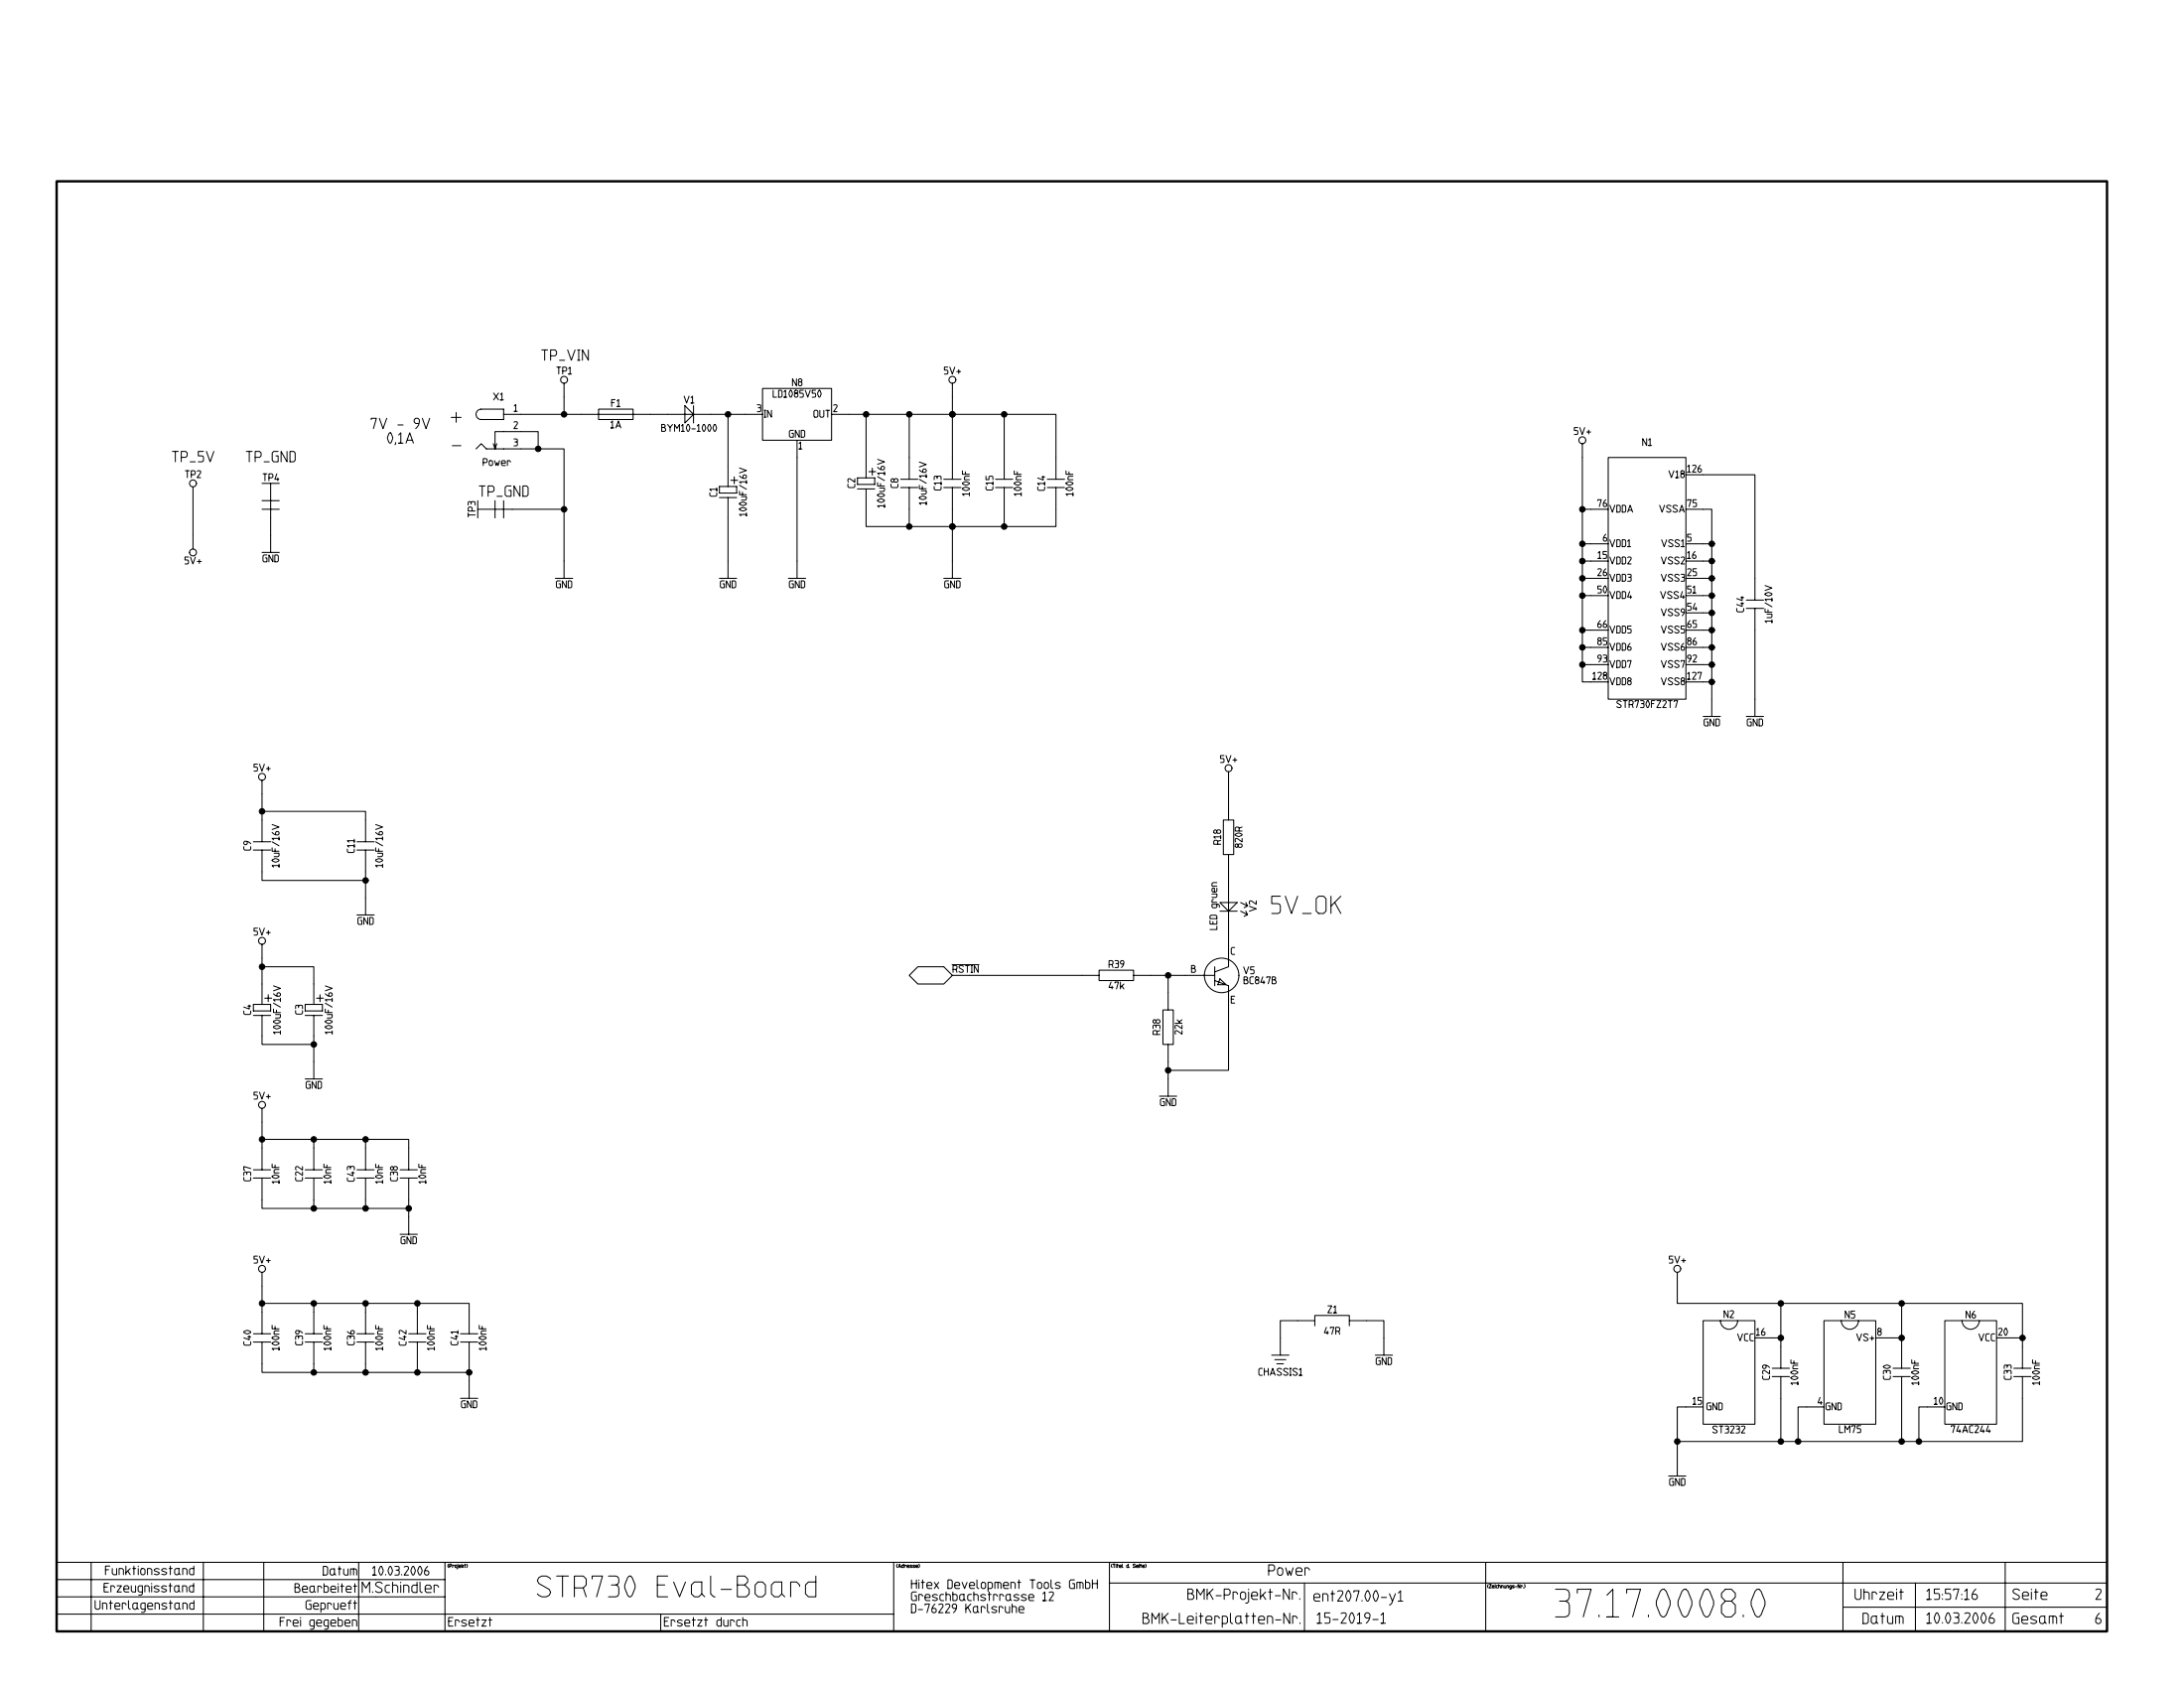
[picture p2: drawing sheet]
<svg xmlns="http://www.w3.org/2000/svg" width="279mm" height="216mm" viewBox="0 0 279 216" stroke-linecap="round" stroke-linejoin="round" font-family="sans-serif">
<g fill="none" stroke="#000" stroke-width=".13">
<path d="M60.9 57.4l.7-.7 .6 .7h10v16.6M61.1 52.5l.5-.2h2.8v1.4h-2.8a.66 .66 0 0 1-.6-.5 .66 .66 0 0 1 .1-.7zM63.1 56.7l.2 .7M63.3 57.4v-2.2h5.5v2.2M63.5 56.7l-.2 .7M64.4 53h33.2M72.2 49v4M76.6 52.3h4.4v1.4h-4.4zM87.6 51.9l1.1 1.1-1.1 1.1zM88.7 51.9v2.2M93.1 53v9.2M97.6 49.7h8.8v6.6h-8.8z"/>
<path d="M102 56.3v17.7M106.4 53h28.7v8.3M110.8 53v8.1M111.6 59.9v.9M116.3 53v8.3M121.8 49v12.3M128.5 53v8.3M202.4 56.7v30.5h3.3M205.7 58.5h10v30.9h-10zM24.7 62.3v7.9M33.5 65.1h2.2M33.5 70.7h2.2"/>
<path d="M33.5 64h2.2M33.5 61.8h2.2M34.6 61.8v8.9M61.1 65.1h11.1M61.1 64v2.2M63.3 64v2.2M64.4 64v2.2M71.1 74h2.2M92 74h2.2M92 63.6h2.2M92 62.2h2.2v.9h-2.2zM93.1 63.6v10.4"/>
<path d="M93.5 61.4h.9M93.9 61v.9M100.9 74h2.2M109.7 62.5h2.2M109.7 61.1h2.2v.9h-2.2zM111.2 60.3h.8M115.2 62.4h2.2M115.2 61.3h2.2M116.3 62.4v4.9M120.7 62.4h2.2M120.7 61.3h2.2M120.7 74h2.2"/>
<path d="M121.8 62.4v11.6M127.4 62.4h2.2M127.4 61.3h2.2M128.5 62.4v4.9M134 62.4h2.2M134 61.3h2.2M135.1 62.4v4.9h-24.3v-4.8M202.4 74h3.3M202.4 69.6h3.3M202.4 71.8h3.3M202.4 76.2h3.3M202.4 65.1h3.3"/>
<path d="M215.7 65.1h3.3v26.5M215.7 60.7h8.8v16.1M215.7 74h3.3M215.7 69.6h3.3M215.7 71.8h3.3M215.7 76.2h3.3M215.7 78.4h3.3M223.4 76.8h2.2M223.4 77.8h2.2M224.5 77.8v13.8M33.5 99.8v7.9M157.2 98.7v6.2"/>
<path d="M202.4 80.6h3.3M202.4 82.8h3.3M202.4 85h3.3M215.7 80.6h3.3M215.7 82.8h3.3M215.7 85h3.3M215.7 87.2h3.3M217.9 91.6h2.2M223.4 91.6h2.2M32.4 108.7h2.2M32.4 107.7h2.2M33.5 103.8h13.3v3.9"/>
<path d="M33.5 108.7v3.9h13.3M45.7 108.7h2.2M45.7 107.7h2.2M45.7 117h2.2M46.8 108.7v8.3M156.1 115.4h2.2l-1.1 1.1zM156.1 116.5h2.2M156.5 104.9h1.3v4.4h-1.3zM157.2 109.3v14.4l-1.8 .6M158.7 115.4l.9 .5-.2-.5M158.7 116.5l.9 .5-.2-.5M159.6 115.9l-.4 .2"/>
<path d="M159.6 117l-.4 .2M32.4 128.5h2.2v.8h-2.2zM32.4 129.9h2.2M33.5 129.9v3.7h6.6v4.4M33.5 123.7h6.6v4.8M33.5 120.8v7.7M33.9 127.7h.9M34.3 127.2v.9M39 138h2.2M39 129.9h2.2M39 128.5h2.2v.8h-2.2zM40.1 129.9v3.7"/>
<path d="M40.5 127.7h.9M40.9 127.2v.9M117.4 123.7h3.3l1.1 1.1-1.1 1.1h-3.3l-1.1-1.1zM121.8 123.4h2.6M121.8 124.8h18.8M124.5 123.4h.7M140.6 124.1h4.4v1.3h-4.4zM145 124.8h10.4M148.8 129.2h1.3v4.4h-1.3zM149.4 124.8v4.4M149.4 133.6v6.6M155.4 125.4l1.8 .7v10.8h-7.8"/>
<path d="M155.4 123.7v2.4M156.8 125.9l-.7-.7-.3 .7h1M32.4 150.7h2.2M32.4 149.6h2.2M33.5 150.7v3.9h18.8M33.5 145.7h18.8v3.9M33.5 141.8v7.8M39 150.7h2.2M39 149.6h2.2M40.1 145.7v3.9M40.1 150.7v3.9M45.7 150.7h2.2"/>
<path d="M45.7 149.6h2.2M46.8 145.7v3.9M46.8 150.7v3.9M51.2 150.7h2.2M51.2 149.6h2.2M51.2 157.9h2.2M52.3 150.7v7.2M148.3 140.2h2.2M32.4 171.7h2.2M32.4 170.6h2.2M33.5 171.7v3.8h26.5v3.4M33.5 166.7h26.5v3.9"/>
<path d="M33.5 162.7v7.9M39 171.7h2.2M39 170.6h2.2M40.1 166.7v3.9M40.1 171.7v3.8M45.7 171.7h2.2M45.7 170.6h2.2M46.8 166.7v3.9M46.8 171.7v3.8M52.3 171.7h2.2M52.3 170.6h2.2M53.4 166.7v3.9"/>
<path d="M53.4 171.7v3.8M58.9 171.7h2.2M58.9 170.6h2.2M58.9 178.9h2.2M60 171.7v3.8M162.7 173.3h2.2M163.1 173.9h1.4M163.3 174.4h.9M168.2 169.6v-1.3h4.4v1.3M168.2 168.9h-4.4v4.4M172.6 168.9h4.4v4.4M175.9 173.3h2.2"/>
<path d="M214.6 162.7v4h44.1v8.3M217.9 168.9h6.6v13.3h-6.6zM217.9 180h-3.3v8.8M220.1 168.9a1.1 1.1 0 0 0 1.1 1.1 1.1 1.1 0 0 0 1.1-1.1M224.5 171.1h3.3M226.7 176.1h2.2M226.7 175h2.2M227.8 166.7v8.3M227.8 176.1v8.3M233.3 180h-3.3v4.4M233.3 168.9h6.7v13.3h-6.7zM235.5 168.9a1.1 1.1 0 0 0 1.2 1.1 1.1 1.1 0 0 0 1.1-1.1"/>
<path d="M240 171.1h3.3M242.2 176.1h2.2M242.2 175h2.2M243.3 166.7v8.3M243.3 176.1v8.3M248.8 168.9h6.6v13.3h-6.6zM248.8 180h-3.3v4.4M251 168.9a1.1 1.1 0 0 0 1.1 1.1 1.1 1.1 0 0 0 1.1-1.1M255.4 171.1h3.3M257.6 176.1h2.2M257.6 175h2.2M258.7 176.1v8.3h-44.1"/>
<path d="M7.2 199.8h262.4M11.7 199.8v8.9M26 199.8v8.9M33.7 199.8v8.9M45.9 199.8v8.9M56.9 199.8v8.9M114.3 199.8v8.9M141.9 199.8v8.9M190.1 199.8v8.9M213.5 188.8h2.2M235.8 199.8v8.9M256.5 199.8v8.9"/>
<path d="M7.2 202h49.7M7.2 204.2h49.7M7.2 206.4h107.1M84.5 206.4v2.3M141.9 202.5h127.7M166.9 202.5v6.2M235.8 205.6h33.8M245 202.5v6.2"/>
<circle cx="72.2" cy="48.6" r=".44"/>
<circle cx="121.8" cy="48.6" r=".44"/>
<circle cx="202.4" cy="56.3" r=".44"/>
<circle cx="24.7" cy="70.7" r=".44"/>
<circle cx="24.7" cy="61.8" r=".44"/>
<circle cx="33.5" cy="99.4" r=".44"/>
<circle cx="157.2" cy="98.3" r=".44"/>
<circle cx="33.5" cy="120.3" r=".44"/>
<circle cx="156.3" cy="124.8" r="2.21"/>
<circle cx="33.5" cy="141.3" r=".44"/>
<circle cx="33.5" cy="162.3" r=".44"/>
<circle cx="214.6" cy="162.3" r=".44"/>
</g>
<path d="M7.2 23.2h262.4v185.5h-262.4z" fill="none" stroke="#000" stroke-width=".31"/>
<g fill="#000" stroke="#000" stroke-width=".13">
<circle cx="68.8" cy="57.4" r=".35"/>
<circle cx="72.2" cy="53" r=".35"/>
<circle cx="93.1" cy="53" r=".35"/>
<circle cx="110.8" cy="53" r=".35"/>
<circle cx="116.3" cy="53" r=".35"/>
<circle cx="121.8" cy="53" r=".35"/>
<circle cx="128.5" cy="53" r=".35"/>
<circle cx="72.2" cy="65.1" r=".35"/>
<circle cx="116.3" cy="67.3" r=".35"/>
<circle cx="121.8" cy="67.3" r=".35"/>
<circle cx="128.5" cy="67.3" r=".35"/>
<circle cx="202.4" cy="76.2" r=".35"/>
<circle cx="202.4" cy="69.6" r=".35"/>
<circle cx="202.4" cy="65.1" r=".35"/>
<circle cx="202.4" cy="71.8" r=".35"/>
<circle cx="202.4" cy="74" r=".35"/>
<circle cx="219" cy="76.2" r=".35"/>
<circle cx="219" cy="69.6" r=".35"/>
<circle cx="219" cy="71.8" r=".35"/>
<circle cx="219" cy="74" r=".35"/>
<circle cx="219" cy="78.4" r=".35"/>
<circle cx="202.4" cy="80.6" r=".35"/>
<circle cx="202.4" cy="82.8" r=".35"/>
<circle cx="202.4" cy="85" r=".35"/>
<circle cx="219" cy="87.2" r=".35"/>
<circle cx="219" cy="80.6" r=".35"/>
<circle cx="219" cy="85" r=".35"/>
<circle cx="219" cy="82.8" r=".35"/>
<circle cx="33.5" cy="103.8" r=".35"/>
<circle cx="46.8" cy="112.6" r=".35"/>
<circle cx="33.5" cy="123.7" r=".35"/>
<circle cx="40.1" cy="133.6" r=".35"/>
<circle cx="149.4" cy="136.9" r=".35"/>
<circle cx="149.4" cy="124.8" r=".35"/>
<circle cx="33.5" cy="145.7" r=".35"/>
<circle cx="40.1" cy="154.6" r=".35"/>
<circle cx="40.1" cy="145.7" r=".35"/>
<circle cx="46.8" cy="154.6" r=".35"/>
<circle cx="46.8" cy="145.7" r=".35"/>
<circle cx="52.3" cy="154.6" r=".35"/>
<circle cx="33.5" cy="166.7" r=".35"/>
<circle cx="40.1" cy="175.5" r=".35"/>
<circle cx="40.1" cy="166.7" r=".35"/>
<circle cx="46.8" cy="175.5" r=".35"/>
<circle cx="46.8" cy="166.7" r=".35"/>
<circle cx="53.4" cy="175.5" r=".35"/>
<circle cx="53.4" cy="166.7" r=".35"/>
<circle cx="60" cy="175.5" r=".35"/>
<circle cx="227.8" cy="171.1" r=".35"/>
<circle cx="227.8" cy="166.7" r=".35"/>
<circle cx="243.3" cy="171.1" r=".35"/>
<circle cx="243.3" cy="166.7" r=".35"/>
<circle cx="258.7" cy="171.1" r=".35"/>
<circle cx="214.6" cy="184.4" r=".35"/>
<circle cx="227.8" cy="184.4" r=".35"/>
<circle cx="230" cy="184.4" r=".35"/>
<circle cx="243.3" cy="184.4" r=".35"/>
<circle cx="245.5" cy="184.4" r=".35"/>
</g>
<text font-size="3.5" x="198.5" y="207.8">37.17.0008.0</text>
<g font-size="2.6">
<text x="68.4" y="205">STR730</text>
<text x="83.7" y="205">Eval-Board</text>
</g>
<g font-size="2.2">
<text x="57.4" y="54.8">+</text>
<text x="57.5" y="58.4">-</text>
<text x="162.4" y="117.5">5V_OK</text>
</g>
<g font-size="1.3">
<text x="69.1" y="46.5">TP_VIN</text>
<text x="21.9" y="59.4">TP_5V</text>
<text x="31.3" y="59.4">TP_GND</text>
<text x="47.3" y="55.2">7V</text>
<text x="49.4" y="57.1">0,1A</text>
<text x="50.7" y="55.2">-</text>
<text x="52.8" y="55.2">9V</text>
<text x="61.1" y="63.9">TP_GND</text>
<text x="162.1" y="201.9">Power</text>
<text x="46.2" y="204.1">M.Schindler</text>
<text x="146" y="208">BMK-Leiterplatten-Nr.</text>
<text x="151.8" y="204.9">BMK-Projekt-Nr.</text>
<text x="167.9" y="205.2">ent207.00-y1</text>
<text x="168.3" y="208">15-2019-1</text>
<text x="237.1" y="204.9">Uhrzeit</text>
<text x="238.2" y="208">Datum</text>
<text x="246.3" y="208">10.03.2006</text>
<text x="246.3" y="204.9">15:57:16</text>
<text x="257.3" y="204.9">Seite</text>
<text x="257.3" y="208">Gesamt</text>
<text x="267.9" y="208">6</text>
<text x="267.9" y="204.9">2</text>
</g>
<g font-size="1.1">
<text x="13.2" y="203.9">Erzeugnisstand</text>
<text x="13.3" y="201.7">Funktionsstand</text>
<text x="37.6" y="204">Bearbeitet</text>
<text x="41.2" y="201.8">Datum</text>
<text x="47.5" y="201.8">10.03.2006</text>
<text x="116.5" y="203.5">Hitex</text>
<text x="121.1" y="203.5">Development</text>
<text x="131.6" y="203.5">Tools</text>
<text x="136.7" y="203.5">GmbH</text>
<text x="12" y="206.1">Unterlagenstand</text>
<text x="35.7" y="208.3">Frei</text>
<text x="39" y="206.1">Geprueft</text>
<text x="39.5" y="208.3">gegeben</text>
<text x="57.2" y="208.3">Ersetzt</text>
<text x="84.8" y="208.3">Ersetzt</text>
<text x="91.6" y="208.3">durch</text>
<text x="116.5" y="205">Greschbachstrrasse</text>
<text x="116.5" y="206.6">D-76229</text>
<text x="123.4" y="206.6">Karlsruhe</text>
<text x="133.3" y="205">12</text>
</g>
<g font-size=".9">
<text x="63" y="51.4">X1</text>
<text x="65.7" y="52.9">1</text>
<text x="71.1" y="48.1">TP1</text>
<text x="78.1" y="52.2">F1</text>
<text x="87.4" y="51.8">V1</text>
<text x="96.8" y="52.9">3</text>
<text x="97.7" y="53.6">IN</text>
<text x="98.8" y="51.1">LD1085V50</text>
<text x="101.3" y="49.6">N8</text>
<text x="104" y="53.6">OUT</text>
<text x="106.5" y="52.9">2</text>
<text x="120.7" y="48.1">5V+</text>
<text x="61.7" y="59.8">Power</text>
<text x="65.6" y="57.3">3</text>
<text x="65.6" y="55.1">2</text>
<text x="78" y="55">1A</text>
<text x="84.5" y="55.4">BYM10-1000</text>
<text x="100.9" y="56.2">GND</text>
<text x="102.1" y="57.7">1</text>
<text x="201.3" y="55.8">5V+</text>
<text x="210" y="57.2">N1</text>
<text x="23.6" y="61.3">TP2</text>
<text x="33.5" y="61.7">TP4</text>
<text x="91.9" y="63.6" transform="rotate(-90 91.9 63.6)">C1</text>
<text x="109.6" y="62.5" transform="rotate(-90 109.6 62.5)">C2</text>
<text x="113.4" y="65" transform="rotate(-90 113.4 65)">100uF/16V</text>
<text x="115.1" y="62.5" transform="rotate(-90 115.1 62.5)">C8</text>
<text x="118.7" y="64.7" transform="rotate(-90 118.7 64.7)">10uF/16V</text>
<text x="120.6" y="62.8" transform="rotate(-90 120.6 62.8)">C13</text>
<text x="124.3" y="63.5" transform="rotate(-90 124.3 63.5)">100nF</text>
<text x="127.3" y="62.8" transform="rotate(-90 127.3 62.8)">C15</text>
<text x="130.9" y="63.5" transform="rotate(-90 130.9 63.5)">100nF</text>
<text x="133.9" y="62.8" transform="rotate(-90 133.9 62.8)">C14</text>
<text x="137.5" y="63.5" transform="rotate(-90 137.5 63.5)">100nF</text>
<text x="204.3" y="65.1">76</text>
<text x="205.8" y="65.8">VDDA</text>
<text x="212.2" y="65.8">VSSA</text>
<text x="213.4" y="61.3">V18</text>
<text x="215.8" y="65.1">75</text>
<text x="215.8" y="60.6">126</text>
<text x="61" y="66.2" transform="rotate(-90 61 66.2)">TP3</text>
<text x="95.7" y="66.1" transform="rotate(-90 95.7 66.1)">100uF/16V</text>
<text x="204.3" y="71.7">15</text>
<text x="205" y="69.5">6</text>
<text x="205.8" y="70.2">VDD1</text>
<text x="212.5" y="70.2">VSS1</text>
<text x="215.8" y="69.5">5</text>
<text x="215.8" y="71.7">16</text>
<text x="23.5" y="72.4">5V+</text>
<text x="33.5" y="72.1">GND</text>
<text x="71.1" y="75.4">GND</text>
<text x="92" y="75.4">GND</text>
<text x="100.9" y="75.4">GND</text>
<text x="120.7" y="75.4">GND</text>
<text x="204.3" y="73.9">26</text>
<text x="204.3" y="76.1">50</text>
<text x="205.8" y="76.8">VDD4</text>
<text x="205.8" y="72.4">VDD2</text>
<text x="205.8" y="74.6">VDD3</text>
<text x="212.3" y="76.8">VSS4</text>
<text x="212.4" y="72.4">VSS2</text>
<text x="212.4" y="74.6">VSS3</text>
<text x="215.8" y="73.9">25</text>
<text x="215.8" y="76.1">51</text>
<text x="204.3" y="80.5">66</text>
<text x="204.3" y="82.7">85</text>
<text x="205.8" y="83.4">VDD6</text>
<text x="205.8" y="81.2">VDD5</text>
<text x="212.4" y="83.4">VSS6</text>
<text x="212.4" y="79">VSS9</text>
<text x="212.4" y="81.2">VSS5</text>
<text x="215.8" y="80.5">65</text>
<text x="215.8" y="82.7">86</text>
<text x="215.8" y="78.3">54</text>
<text x="223.3" y="78.4" transform="rotate(-90 223.3 78.4)">C44</text>
<text x="226.9" y="79.8" transform="rotate(-90 226.9 79.8)">1uF/10V</text>
<text x="203.7" y="87.1">128</text>
<text x="204.3" y="84.9">93</text>
<text x="205.8" y="85.6">VDD7</text>
<text x="205.8" y="87.8">VDD8</text>
<text x="212.4" y="85.6">VSS7</text>
<text x="212.4" y="87.8">VSS8</text>
<text x="215.8" y="84.9">92</text>
<text x="215.8" y="87.1">127</text>
<text x="206.7" y="90.8">STR730FZ2T7</text>
<text x="217.9" y="93.1">GND</text>
<text x="223.4" y="93.1">GND</text>
<text x="32.4" y="98.9">5V+</text>
<text x="156" y="97.8">5V+</text>
<text x="32.3" y="108.9" transform="rotate(-90 32.3 108.9)">C9</text>
<text x="35.9" y="111" transform="rotate(-90 35.9 111)">10uF/16V</text>
<text x="45.6" y="109.2" transform="rotate(-90 45.6 109.2)">C11</text>
<text x="49.2" y="111" transform="rotate(-90 49.2 111)">10uF/16V</text>
<text x="156.4" y="108.1" transform="rotate(-90 156.4 108.1)">R18</text>
<text x="159.2" y="108.5" transform="rotate(-90 159.2 108.5)">820R</text>
<text x="32.4" y="119.9">5V+</text>
<text x="45.7" y="118.5">GND</text>
<text x="155.9" y="119" transform="rotate(-90 155.9 119)">LED</text>
<text x="155.9" y="116.2" transform="rotate(-90 155.9 116.2)">gruen</text>
<text x="161" y="116.7" transform="rotate(-90 161 116.7)">V2</text>
<text x="121.8" y="124.6">RSTIN</text>
<text x="141.8" y="124">R39</text>
<text x="152.3" y="124.6">B</text>
<text x="157.4" y="122.3">C</text>
<text x="159" y="124.8">V5</text>
<text x="32.3" y="129.9" transform="rotate(-90 32.3 129.9)">C4</text>
<text x="39" y="129.8" transform="rotate(-90 39 129.8)">C3</text>
<text x="141.8" y="126.7">47k</text>
<text x="157.4" y="128.6">E</text>
<text x="159" y="126.1">BC847B</text>
<text x="36.1" y="132.4" transform="rotate(-90 36.1 132.4)">100uF/16V</text>
<text x="42.8" y="132.4" transform="rotate(-90 42.8 132.4)">100uF/16V</text>
<text x="148.6" y="132.4" transform="rotate(-90 148.6 132.4)">R38</text>
<text x="151.5" y="132.4" transform="rotate(-90 151.5 132.4)">22k</text>
<text x="32.4" y="140.8">5V+</text>
<text x="39" y="139.5">GND</text>
<text x="148.3" y="141.7">GND</text>
<text x="32.3" y="151.2" transform="rotate(-90 32.3 151.2)">C37</text>
<text x="35.9" y="151.5" transform="rotate(-90 35.9 151.5)">10nF</text>
<text x="39" y="151.2" transform="rotate(-90 39 151.2)">C22</text>
<text x="42.6" y="151.5" transform="rotate(-90 42.6 151.5)">10nF</text>
<text x="45.6" y="151.2" transform="rotate(-90 45.6 151.2)">C43</text>
<text x="49.2" y="151.5" transform="rotate(-90 49.2 151.5)">10nF</text>
<text x="51.1" y="151.2" transform="rotate(-90 51.1 151.2)">C38</text>
<text x="54.7" y="151.5" transform="rotate(-90 54.7 151.5)">10nF</text>
<text x="32.4" y="161.8">5V+</text>
<text x="51.2" y="159.3">GND</text>
<text x="213.4" y="161.8">5V+</text>
<text x="32.3" y="172.2" transform="rotate(-90 32.3 172.2)">C40</text>
<text x="35.9" y="172.8" transform="rotate(-90 35.9 172.8)">100nF</text>
<text x="39" y="172.1" transform="rotate(-90 39 172.1)">C39</text>
<text x="42.6" y="172.8" transform="rotate(-90 42.6 172.8)">100nF</text>
<text x="45.6" y="172.1" transform="rotate(-90 45.6 172.1)">C36</text>
<text x="49.2" y="172.8" transform="rotate(-90 49.2 172.8)">100nF</text>
<text x="52.2" y="172.2" transform="rotate(-90 52.2 172.2)">C42</text>
<text x="55.8" y="172.8" transform="rotate(-90 55.8 172.8)">100nF</text>
<text x="58.8" y="172.1" transform="rotate(-90 58.8 172.1)">C41</text>
<text x="62.4" y="172.8" transform="rotate(-90 62.4 172.8)">100nF</text>
<text x="169.3" y="170.9">47R</text>
<text x="169.8" y="168.2">Z1</text>
<text x="220.4" y="168.8">N2</text>
<text x="222.2" y="171.7">VCC</text>
<text x="224.6" y="171">16</text>
<text x="235.9" y="168.8">N5</text>
<text x="237.4" y="171.7">VS+</text>
<text x="240.1" y="171">8</text>
<text x="251.4" y="168.8">N6</text>
<text x="253" y="171.7">VCC</text>
<text x="255.6" y="171">20</text>
<text x="160.9" y="176.2">CHASSIS1</text>
<text x="175.9" y="174.8">GND</text>
<text x="216.5" y="179.9">15</text>
<text x="226.6" y="176.6" transform="rotate(-90 226.6 176.6)">C29</text>
<text x="230.3" y="177.2" transform="rotate(-90 230.3 177.2)">100nF</text>
<text x="232.5" y="179.9">4</text>
<text x="242.1" y="176.6" transform="rotate(-90 242.1 176.6)">C30</text>
<text x="245.7" y="177.2" transform="rotate(-90 245.7 177.2)">100nF</text>
<text x="247.3" y="179.9">10</text>
<text x="257.5" y="176.6" transform="rotate(-90 257.5 176.6)">C33</text>
<text x="261.2" y="177.2" transform="rotate(-90 261.2 177.2)">100nF</text>
<text x="58.9" y="180.3">GND</text>
<text x="218.2" y="180.6">GND</text>
<text x="219" y="183.5">ST3232</text>
<text x="233.5" y="180.6">GND</text>
<text x="235.2" y="183.5">LM75</text>
<text x="248.9" y="180.6">GND</text>
<text x="249.5" y="183.5">74AC244</text>
<text x="213.5" y="190.2">GND</text>
</g>
<g font-size=".4">
<text x="57.2" y="200.6">(Projekt)</text>
<text x="114.6" y="200.6">(Adresse)</text>
<text x="142.1" y="200.6">(Titel</text>
<text x="144.1" y="200.6">d.</text>
<text x="144.9" y="200.6">Seite)</text>
<text x="190.2" y="203.2">(Zeichnungs-Nr.)</text>
</g>
</svg>
